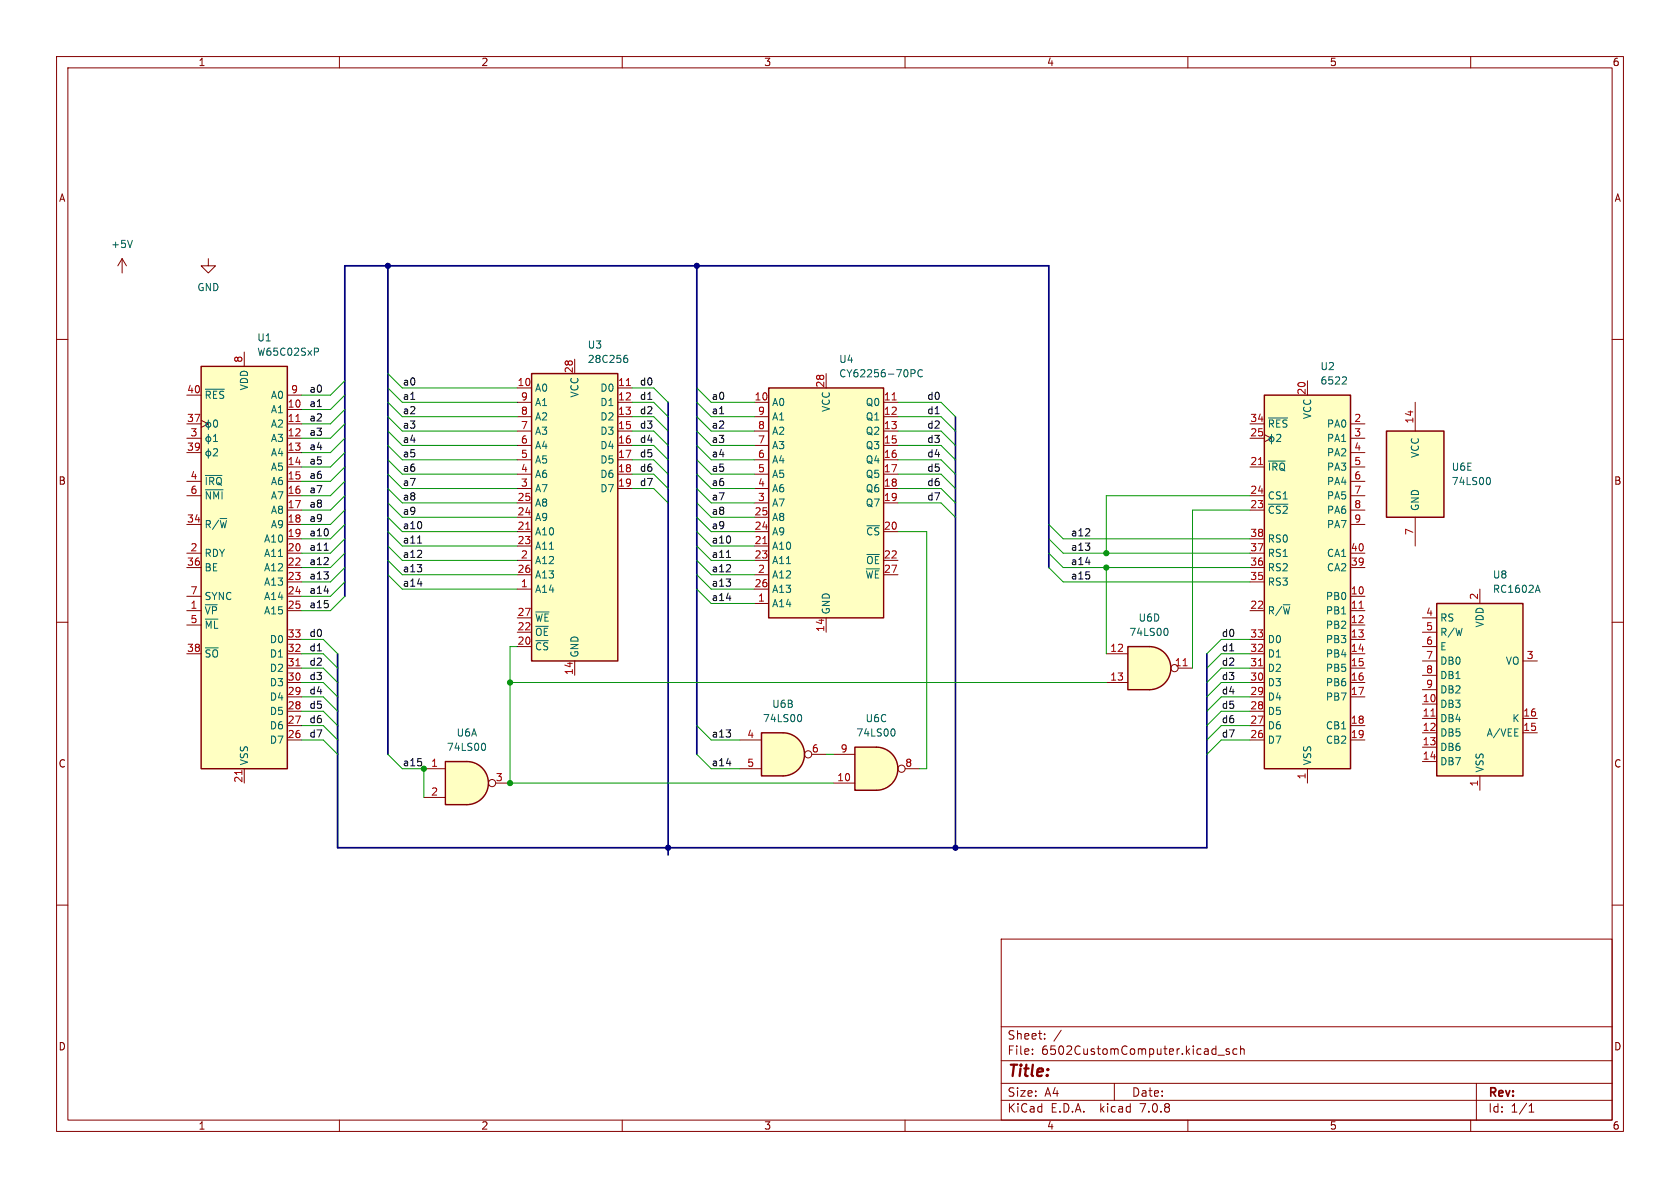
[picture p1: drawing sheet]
<svg xmlns="http://www.w3.org/2000/svg" width="297mm" height="210mm" viewBox="0 0 297 210" stroke-linecap="round" stroke-linejoin="round" font-family="sans-serif">
<g fill="none" stroke="#840000" stroke-width=".18">
<path d="M10 10h277v190h-277zM12 12h273v186h-273zM60 10v2M110 10v2M160 10v2M210 10v2M260 10v2M10 60h2M285 60h2M10 110h2M285 110h2M10 160h2"/>
<path d="M285 160h2M177 166h108v32h-108zM60 198v2M110 198v2M160 198v2M177 194.5h108M177 191.5h108M177 187.5h108M177 181.5h108M182.5 186.3v.1M182.5 185.5v.1M184.7 183.6v.1"/>
<path d="M184.7 182.8v.1M187.6 182.1l-1.3 2M197 191.5v3M210 198v2M215.3 186.5h1.2M217.3 185.5l-.3-.1-.3 .2 .1 .2 .5 .2v.3h-.6M218.7 185.5l-.5-.1-.2 .3v.4l.1 .2h.6M219.3 185.5l.2-.1 .4 .1 .1 .9M219.3 184.9v1.5M260 198v2M261 191.5v6.5M270.3 196.6h.9"/>
<path d="M270.3 195.5l.4-.4v1.5"/>
</g>
<path d="M154.9 132.1a3.8 3.8 0 0 1 3.8 3.8 3.8 3.8 0 0 1-3.8 3.8z" fill="#ffffc2" stroke="#ffffc2" stroke-width=".18"/>
<path d="M151.1 132.1h3.8v7.6h-3.8z" fill="#ffffc2"/>
<path d="M35.6 64.8h15.2v71.1h-15.2zM151.1 132.1h3.8a3.8 3.8 0 0 1 3.8 3.8 3.8 3.8 0 0 1-3.8 3.8h-3.8z" fill="none" stroke="#840000" stroke-width=".25"/>
<g fill="none" stroke="#840000" stroke-width=".18">
<path d="M21.6 45.7l-.8 1.3M21.6 45.7v2.6M21.6 45.7l.8 1.3M33 74.9h2.6M33 77.5h2.6M33 69.9h2.6M35.6 74.3l1.2 .6-1.2 .7M43.2 62.2v2.6M50.8 72.4h2.5M50.8 74.9h2.5M50.8 77.5h2.5M50.8 69.9h2.5"/>
<path d="M33 80h2.6M33 85.1h2.6M33 87.6h2.6M33 92.7h2.6M33 97.8h2.6M50.8 80h2.5M50.8 82.6h2.5M50.8 85.1h2.5M50.8 87.6h2.5M50.8 90.2h2.5M50.8 92.7h2.5M50.8 95.3h2.5"/>
<path d="M50.8 97.8h2.5M33 108h2.6M33 100.3h2.6M33 105.4h2.6M33 115.6h2.6M33 110.5h2.6M50.8 108h2.5M50.8 100.3h2.5M50.8 102.9h2.5M50.8 105.4h2.5M50.8 118.1h2.5M50.8 115.6h2.5"/>
<path d="M50.8 113h2.5M43.2 135.9v2.5M50.8 130.8h2.5M50.8 128.3h2.5M50.8 125.7h2.5M50.8 123.2h2.5M50.8 120.7h2.5M147.3 138.4h3.8M147.3 133.4h3.8M160 135.9h2.6"/>
<circle cx="159.4" cy="135.9" r=".63"/>
</g>
<g fill="none" stroke="#006464" stroke-width=".18">
<path d="M23.4 42.5l-.4 1.3M36.3 68.8h3.4M36.8 74.2v1.7M36.8 76.8v1.7M36.8 79.3v1.7M37.7 78h.8M37.7 77.1l.4-.3v1.2M37.7 79.4l.5-.1 .3 .4-.8 .9h.8M37.9 74.3l.1-.1a.68 .68 0 0 1 .5 .7 .68 .68 0 0 1-.5 .6 .84 .84 0 0 1-.1-1.2zM55.6 61.5h.5l.2 .3-.1 .3-.6 .1M36.3 84h2.9M36.3 86.6h3.1"/>
<path d="M157.9 128.8a.79 .79 0 0 1 0 1.3"/>
<circle cx="36.8" cy="77.6" r=".44"/>
<circle cx="36.8" cy="75.1" r=".44"/>
<circle cx="36.8" cy="80.2" r=".44"/>
</g>
<g fill="#ffffc2" stroke="#ffffc2" stroke-width=".18">
<path d="M35.6 64.8h15.2v71.1h-15.2z"/>
<path d="M138.4 129.5a3.8 3.8 0 0 1 3.8 3.9 3.8 3.8 0 0 1-3.8 3.8z"/>
</g>
<path d="M52.3 74.5h.7M52.3 117.7h.7M42.8 136.2v.7" fill="none" stroke="#a90000" stroke-width=".18"/>
<path d="M134.6 129.5h3.8v7.7h-3.8z" fill="#ffffc2"/>
<path d="M134.6 129.5h3.8a3.8 3.8 0 0 1 3.8 3.9 3.8 3.8 0 0 1-3.8 3.8h-3.8z" fill="none" stroke="#840000" stroke-width=".25"/>
<g fill="none" stroke="#840000" stroke-width=".18">
<path d="M130.8 130.8h3.8M130.8 135.9h3.8M143.5 133.4h2.5"/>
<circle cx="142.9" cy="133.3" r=".63"/>
</g>
<path d="M141.4 126.3a.79 .79 0 0 1 0 1.3" fill="none" stroke="#006464" stroke-width=".18"/>
<path d="M82.5 134.6a3.8 3.8 0 0 1 3.8 3.8 3.8 3.8 0 0 1-3.8 3.8z" fill="#ffffc2" stroke="#ffffc2" stroke-width=".18"/>
<path d="M78.7 134.6h3.8v7.6h-3.8z" fill="#ffffc2"/>
<path d="M94 66h15.2v50.8h-15.2zM135.9 68.6h20.3v40.6h-20.3zM223.5 69.9h15.3v66h-15.3zM245.1 76.2h10.2v15.2h-10.2zM254 106.7h15.2v30.5h-15.2zM78.7 134.6h3.8a3.8 3.8 0 0 1 3.8 3.8 3.8 3.8 0 0 1-3.8 3.8h-3.8z" fill="none" stroke="#840000" stroke-width=".25"/>
<g fill="none" stroke="#840000" stroke-width=".18">
<path d="M36.8 45.7v1.3h1.3l-1.3 1.3-1.2-1.3h1.2M91.4 71.1h2.6M91.4 73.7h2.6M91.4 76.2h2.6M91.4 78.7h2.6M91.4 68.6h2.6M101.6 63.5v2.5M109.2 71.1h2.6M109.2 73.7h2.6M109.2 76.2h2.6M109.2 78.7h2.6M109.2 68.6h2.6"/>
<path d="M133.3 71.1h2.6M133.3 73.7h2.6M133.3 76.2h2.6M133.3 78.7h2.6M146 66v2.6M156.2 71.1h2.5M156.2 73.7h2.5M156.2 76.2h2.5M156.2 78.7h2.5M221 74.9h2.5M221 77.5h2.5M223.5 76.8l1.3 .7-1.3 .6"/>
<path d="M231.1 67.3v2.6M238.8 74.9h2.5M238.8 77.5h2.5M250.2 71.1v5.1M91.4 81.3h2.6M91.4 83.8h2.6M91.4 86.4h2.6M91.4 88.9h2.6M91.4 94h2.6M91.4 96.5h2.6M91.4 99.1h2.6M91.4 91.4h2.6"/>
<path d="M109.2 81.3h2.6M109.2 83.8h2.6M109.2 86.4h2.6M133.3 81.3h2.6M133.3 83.8h2.6M133.3 86.4h2.6M133.3 88.9h2.6M133.3 94h2.6M133.3 96.5h2.6M133.3 99.1h2.6M133.3 91.4h2.6M156.2 81.3h2.5"/>
<path d="M156.2 83.8h2.5M156.2 86.4h2.5M156.2 88.9h2.5M156.2 94h2.5M156.2 99.1h2.5M221 82.6h2.5M221 90.2h2.5M221 87.6h2.5M221 97.8h2.5M221 95.3h2.5M238.8 82.6h2.5M238.8 90.2h2.5"/>
<path d="M238.8 87.6h2.5M238.8 97.8h2.5M238.8 80h2.5M238.8 85.1h2.5M238.8 92.7h2.5M250.2 91.4v5.1M91.4 109.2h2.6M91.4 111.8h2.6M91.4 114.3h2.6M91.4 101.6h2.6M91.4 104.1h2.6M101.6 116.8v2.6"/>
<path d="M133.3 106.7h2.6M133.3 101.6h2.6M133.3 104.1h2.6M146 109.2v2.6M156.2 101.6h2.5M221 108h2.5M221 113h2.5M221 115.6h2.5M221 118.1h2.5M221 102.9h2.5M221 100.3h2.5M238.8 105.4h2.5"/>
<path d="M238.8 108h2.5M238.8 110.5h2.5M238.8 113h2.5M238.8 115.6h2.5M238.8 118.1h2.5M238.8 100.3h2.5M251.5 116.8h2.5M251.5 109.2h2.5M251.5 111.8h2.5M251.5 114.3h2.5M251.5 119.4h2.5M261.6 104.1v2.6"/>
<path d="M269.2 116.8h2.6M74.9 135.9h3.8M87.6 138.4h2.6M221 120.7h2.5M221 123.2h2.5M221 128.3h2.5M221 130.8h2.5M221 125.7h2.5M231.1 135.9v2.5M238.8 120.7h2.5M238.8 123.2h2.5M238.8 128.3h2.5"/>
<path d="M238.8 130.8h2.5M251.5 124.5h2.5M251.5 127h2.5M251.5 129.5h2.5M251.5 132.1h2.5M251.5 134.6h2.5M251.5 121.9h2.5M261.6 137.2v2.5M269.2 127h2.6M269.2 129.5h2.6M74.9 141h3.8"/>
<circle cx="87" cy="138.4" r=".63"/>
</g>
<g fill="none" stroke="#006464" stroke-width=".18">
<path d="M110.5 63.3l.4 .1 .1 .1-.1 .5-.4 .1M110.9 62.8l-.4 .1M161.1 65.3h.4l.3 .3-.1 .4h-.6M163.1 65.5a.6 .6 0 0 0-.9 .4 .6 .6 0 0 0 .6 .7l.3-.1M224.3 73.9h3.3M224.8 76.8v1.7M225.7 76.9l.5-.1 .2 .3-.8 .9h.8M237.8 66.6l.2 .3v.3l-.7 .7h.7M224.3 81.5h2.9M224.3 89.1h3.4M263.2 84.4a.79 .79 0 0 1 0 1.3M94.7 108.2h2.4"/>
<path d="M271.5 104.4h.7M271.8 103.4l.5 1.3M85.5 131.4a.79 .79 0 0 1 0 1.3"/>
<circle cx="224.8" cy="77.6" r=".44"/>
</g>
<g fill="#ffffc2" stroke="#ffffc2" stroke-width=".18">
<path d="M245.1 76.2h10.2v15.2h-10.2z"/>
<path d="M254 106.7h15.2v30.5h-15.2z"/>
<path d="M223.5 69.9h15.3v66h-15.3z"/>
<path d="M135.9 68.6h20.3v40.6h-20.3z"/>
<path d="M94 66h15.2v50.8h-15.2z"/>
<path d="M203.2 114.3a3.8 3.8 0 0 1 3.8 3.8 3.8 3.8 0 0 1-3.8 3.8z"/>
</g>
<path d="M110.7 68.2h.8M157.7 70.7h.7M93 93.6h.7M134.9 96.1h.7M222.5 82.1h.7M222.5 117.7h.7M240.3 107.5h.7M253 126.6h.7" fill="none" stroke="#a90000" stroke-width=".18"/>
<path d="M199.4 114.3h3.8v7.6h-3.8z" fill="#ffffc2"/>
<path d="M199.4 114.3h3.8a3.8 3.8 0 0 1 3.8 3.8 3.8 3.8 0 0 1-3.8 3.8h-3.8z" fill="none" stroke="#840000" stroke-width=".25"/>
<g fill="none" stroke="#840000" stroke-width=".18">
<path d="M195.6 115.6h3.8M208.3 118.1h2.5M195.6 120.7h3.8"/>
<circle cx="207.6" cy="118.1" r=".63"/>
</g>
<path d="M209.2 117.7h.7" fill="none" stroke="#a90000" stroke-width=".18"/>
<path d="M206.2 111.1a.79 .79 0 0 1 0 1.2" fill="none" stroke="#006464" stroke-width=".18"/>
<path d="M57.3 97.3h.7M73.8 96h.7M128.4 98.5h.8" fill="none" stroke="#0f0f0f" stroke-width=".18"/>
<path d="M68.6 47v86.4M123.2 47v86.4M118.1 71.1v80M168.9 73.7v76.2M59.7 115.6v34.3h153.7v-34.3M185.4 100.3v-53.3h-124.4v58.4" fill="none" stroke="#000084" stroke-width=".3"/>
<g fill="none" stroke="#009600" stroke-width=".18">
<path d="M61 74.9l-2.6 2.6h-5.1M61 77.5l-2.6 2.5h-5.1M61 72.4l-2.6 2.5h-5.1M61 67.3l-2.6 2.6h-5.1M61 69.9l-2.6 2.5h-5.1M68.6 78.7l2.5 2.6h20.3M68.6 73.7l2.5 2.5h20.3M68.6 68.6l2.5 2.5h20.3M68.6 71.1l2.5 2.6h20.3M68.6 76.2l2.5 2.5h20.3M68.6 66l2.5 2.6h20.3M111.8 76.2h3.8l2.5 2.5"/>
<path d="M111.8 71.1h3.8l2.5 2.6M111.8 73.7h3.8l2.5 2.5M111.8 78.7h3.8l2.5 2.6M111.8 68.6h3.8l2.5 2.5M123.2 78.7l2.5 2.6h7.6M123.2 73.7l2.5 2.5h7.6M123.2 68.6l2.5 2.5h7.6M123.2 71.1l2.5 2.6h7.6M123.2 76.2l2.5 2.5h7.6M158.7 76.2h7.7l2.5 2.5M158.7 71.1h7.7l2.5 2.6M158.7 73.7h7.7l2.5 2.5"/>
<path d="M158.7 78.7h7.7l2.5 2.6M61 82.6l-2.6 2.5h-5.1M61 80l-2.6 2.6h-5.1M61 87.6l-2.6 2.6h-5.1M61 85.1l-2.6 2.5h-5.1M61 92.7l-2.6 2.6h-5.1M61 95.3l-2.6 2.5h-5.1M61 97.8l-2.6 2.5h-5.1M61 90.2l-2.6 2.5h-5.1M68.6 81.3l2.5 2.5h20.3M68.6 83.8l2.5 2.6h20.3M68.6 86.4l2.5 2.5h20.3"/>
<path d="M68.6 91.4l2.5 2.6h20.3M68.6 96.5l2.5 2.6h20.3M68.6 94l2.5 2.5h20.3M68.6 88.9l2.5 2.5h20.3M68.6 99.1l2.5 2.5h20.3M111.8 83.8h3.8l2.5 2.6M111.8 86.4h3.8l2.5 2.5M111.8 81.3h3.8l2.5 2.5M123.2 81.3l2.5 2.5h7.6M123.2 83.8l2.5 2.6h7.6M123.2 86.4l2.5 2.5h7.6M123.2 91.4l2.5 2.6h7.6"/>
<path d="M123.2 96.5l2.5 2.6h7.6M123.2 94l2.5 2.5h7.6M123.2 88.9l2.5 2.5h7.6M123.2 99.1l2.5 2.5h7.6M158.7 83.8h7.7l2.5 2.6M158.7 86.4h7.7l2.5 2.5M158.7 81.3h7.7l2.5 2.5M158.7 88.9h7.7l2.5 2.5M158.7 94h5.1v41.9h-1.2M185.4 92.7l2.6 2.6h33M185.4 95.3l2.6 2.5h33M185.4 97.8l2.6 2.5h33"/>
<path d="M221 90.2h-10.2v27.9M221 87.6h-25.4v10.2M53.3 118.1h3.8l2.6 2.6M53.3 113h3.8l2.6 2.6M53.3 115.6h3.8l2.6 2.5M61 100.3l-2.6 2.6h-5.1M61 105.4l-2.6 2.6h-5.1M61 102.9l-2.6 2.5h-5.1M68.6 101.6l2.5 2.5h20.3M91.4 114.3h-1.2v24.1h57.1M123.2 101.6l2.5 2.5h7.6M123.2 104.1l2.5 2.6h7.6"/>
<path d="M185.4 100.3l2.6 2.6h33M195.6 100.3v15.3M221 118.1h-5.1l-2.5 2.6M221 113h-5.1l-2.5 2.6M221 115.6h-5.1l-2.5 2.5M53.3 123.2h3.8l2.6 2.5M53.3 120.7h3.8l2.6 2.5M53.3 130.8h3.8l2.6 2.6M53.3 128.3h3.8l2.6 2.5M53.3 125.7h3.8l2.6 2.6M68.6 133.4l2.5 2.5h3.8v5.1M90.2 120.7h105.4"/>
<path d="M123.2 133.4l2.5 2.5h5.1M123.2 128.3l2.5 2.5h5.1M146 133.4h1.3M221 123.2h-5.1l-2.5 2.5M221 120.7h-5.1l-2.5 2.5M221 130.8h-5.1l-2.5 2.6M221 128.3h-5.1l-2.5 2.5M221 125.7h-5.1l-2.5 2.6"/>
</g>
<g fill="#009600" stroke="#009600" stroke-width=".18">
<circle cx="90.2" cy="138.4" r=".46"/>
<circle cx="90.2" cy="120.7" r=".46"/>
<circle cx="74.9" cy="135.9" r=".46"/>
<circle cx="195.6" cy="100.3" r=".46"/>
<circle cx="195.6" cy="97.8" r=".46"/>
</g>
<g fill="#000084" stroke="#000084" stroke-width=".18">
<circle cx="68.6" cy="47" r=".46"/>
<circle cx="123.2" cy="47" r=".46"/>
<circle cx="168.9" cy="149.9" r=".46"/>
<circle cx="118.1" cy="149.9" r=".46"/>
</g>
<text font-size="2.8" fill="#840000" x="178" y="190.9">Title:</text>
<g font-size="2.1" fill="#840000">
<text x="178" y="184">Sheet:</text>
<text x="178" y="186.7">File:</text>
<text x="184.1" y="186.7">6502CustomComputer.kicad_sch</text>
<text x="178" y="196.9">KiCad</text>
<text x="178" y="194.1">Size:</text>
<text x="184.7" y="194.1">A4</text>
<text x="185.7" y="196.9">E.D.A.</text>
<text x="194.6" y="196.9">kicad</text>
<text x="200" y="194.1">Date:</text>
<text x="201.8" y="196.9">7.0.8</text>
<text x="263" y="194.3">Rev:</text>
<text x="263" y="196.9">Id:</text>
<text x="267.1" y="196.9">1/1</text>
</g>
<g font-size="1.8" fill="#840000">
<text x="35" y="11.9">1</text>
<text x="85" y="11.9">2</text>
<text x="135" y="11.9">3</text>
<text x="185" y="11.9">4</text>
<text x="235" y="11.9">5</text>
<text x="285" y="11.9">6</text>
<text x="10.3" y="35.9">A</text>
<text x="285.3" y="35.9">A</text>
<text x="10.3" y="85.9">B</text>
<text x="285.3" y="85.9">B</text>
<text x="10.3" y="135.9">C</text>
<text x="285.3" y="135.9">C</text>
<text x="10.3" y="185.9">D</text>
<text x="285.3" y="185.9">D</text>
<text x="35" y="199.9">1</text>
<text x="85" y="199.9">2</text>
<text x="135" y="199.9">3</text>
<text x="185" y="199.9">4</text>
<text x="235" y="199.9">5</text>
<text x="285" y="199.9">6</text>
</g>
<g font-size="1.8" fill="#006464">
<text x="19.6" y="44">+5V</text>
<text x="34.8" y="51.7">GND</text>
<text x="45.4" y="60.6">U1</text>
<text x="45.4" y="63.1">W65C02SxP</text>
<text x="103.8" y="61.8">U3</text>
<text x="103.8" y="64.4">28C256</text>
<text x="148.3" y="64.4">U4</text>
<text x="233.3" y="65.6">U2</text>
<text x="36.1" y="70.7">~{RES}</text>
<text x="44" y="69.1" transform="rotate(-90 44 69.1)">VDD</text>
<text x="47.8" y="70.7">A0</text>
<text x="94.5" y="69.4">A0</text>
<text x="94.5" y="72">A1</text>
<text x="102.5" y="70.4" transform="rotate(-90 102.5 70.4)">VCC</text>
<text x="106" y="69.4">D0</text>
<text x="106" y="72">D1</text>
<text x="136.4" y="72">A0</text>
<text x="148.3" y="66.9">CY62256-70PC</text>
<text x="153" y="72">Q0</text>
<text x="233.3" y="68.2">6522</text>
<text x="47.8" y="73.3">A1</text>
<text x="47.8" y="75.8">A2</text>
<text x="94.5" y="77.1">A3</text>
<text x="94.5" y="74.5">A2</text>
<text x="106" y="74.5">D2</text>
<text x="106" y="77.1">D3</text>
<text x="136.4" y="77.1">A2</text>
<text x="136.4" y="74.5">A1</text>
<text x="146.9" y="72.9" transform="rotate(-90 146.9 72.9)">VCC</text>
<text x="153" y="74.5">Q1</text>
<text x="153" y="77.1">Q2</text>
<text x="224" y="75.8">~{RES}</text>
<text x="232" y="74.2" transform="rotate(-90 232 74.2)">VCC</text>
<text x="234.5" y="75.8">PA0</text>
<text x="47.8" y="78.3">A3</text>
<text x="47.8" y="80.9">A4</text>
<text x="47.8" y="83.4">A5</text>
<text x="94.5" y="82.1">A5</text>
<text x="94.5" y="79.6">A4</text>
<text x="106" y="79.6">D4</text>
<text x="106" y="82.1">D5</text>
<text x="136.4" y="82.1">A4</text>
<text x="136.4" y="79.6">A3</text>
<text x="153" y="79.6">Q3</text>
<text x="153" y="82.1">Q4</text>
<text x="224" y="83.4">~{IRQ}</text>
<text x="234.5" y="78.3">PA1</text>
<text x="234.5" y="80.9">PA2</text>
<text x="234.5" y="83.4">PA3</text>
<text x="251.1" y="81" transform="rotate(-90 251.1 81)">VCC</text>
<text x="256.6" y="83.4">U6E</text>
<text x="36.1" y="86">~{IRQ}</text>
<text x="36.1" y="88.5">~{NMI}</text>
<text x="47.8" y="86">A6</text>
<text x="47.8" y="88.5">A7</text>
<text x="94.5" y="89.8">A8</text>
<text x="94.5" y="87.2">A7</text>
<text x="94.5" y="84.7">A6</text>
<text x="106" y="84.7">D6</text>
<text x="106" y="87.2">D7</text>
<text x="136.4" y="89.8">A7</text>
<text x="136.4" y="87.2">A6</text>
<text x="136.4" y="84.7">A5</text>
<text x="153" y="84.7">Q5</text>
<text x="153" y="87.2">Q6</text>
<text x="153" y="89.8">Q7</text>
<text x="224" y="88.5">CS1</text>
<text x="234.5" y="86">PA4</text>
<text x="234.5" y="88.5">PA5</text>
<text x="256.6" y="86">74LS00</text>
<text x="36.1" y="93.6">R/~{W}</text>
<text x="47.8" y="91">A8</text>
<text x="47.8" y="93.6">A9</text>
<text x="94.5" y="94.8">A10</text>
<text x="94.5" y="92.3">A9</text>
<text x="136.4" y="94.8">A9</text>
<text x="136.4" y="92.3">A8</text>
<text x="153" y="94.8">~{CS}</text>
<text x="224" y="91">~{CS2}</text>
<text x="234.5" y="91">PA6</text>
<text x="234.5" y="93.6">PA7</text>
<text x="251.1" y="90.4" transform="rotate(-90 251.1 90.4)">GND</text>
<text x="36.1" y="98.7">RDY</text>
<text x="36.1" y="101.2">BE</text>
<text x="46.6" y="96.1">A10</text>
<text x="46.6" y="98.7">A11</text>
<text x="46.6" y="101.2">A12</text>
<text x="94.5" y="99.9">A12</text>
<text x="94.5" y="97.4">A11</text>
<text x="136.4" y="97.4">A10</text>
<text x="136.4" y="99.9">A11</text>
<text x="153" y="99.9">~{OE}</text>
<text x="224" y="101.2">RS2</text>
<text x="224" y="98.7">RS1</text>
<text x="224" y="96.1">RS0</text>
<text x="234.5" y="101.2">CA2</text>
<text x="234.5" y="98.7">CA1</text>
<text x="36.1" y="106.3">SYNC</text>
<text x="46.6" y="103.7">A13</text>
<text x="46.6" y="106.3">A14</text>
<text x="94.5" y="105">A14</text>
<text x="94.5" y="102.5">A13</text>
<text x="136.4" y="107.5">A14</text>
<text x="136.4" y="102.5">A12</text>
<text x="136.4" y="105">A13</text>
<text x="152.9" y="102.5">~{WE}</text>
<text x="224" y="103.7">RS3</text>
<text x="234.3" y="106.3">PB0</text>
<text x="263.8" y="102.5">U8</text>
<text x="263.8" y="105">RC1602A</text>
<text x="36.1" y="108.8">~{VP}</text>
<text x="36.1" y="111.4">~{ML}</text>
<text x="46.6" y="108.8">A15</text>
<text x="47.6" y="113.9">D0</text>
<text x="94.5" y="112.6">~{OE}</text>
<text x="94.5" y="110.1">~{WE}</text>
<text x="146.9" y="108.7" transform="rotate(-90 146.9 108.7)">GND</text>
<text x="199.6" y="112.6">74LS00</text>
<text x="201.2" y="110.1">U6D</text>
<text x="224" y="108.8">R/~{W}</text>
<text x="224" y="113.9">D0</text>
<text x="234.3" y="108.8">PB1</text>
<text x="234.3" y="111.4">PB2</text>
<text x="234.3" y="113.9">PB3</text>
<text x="254.5" y="110.1">RS</text>
<text x="254.5" y="112.6">R/W</text>
<text x="262.5" y="111" transform="rotate(-90 262.5 111)">VDD</text>
<text x="36.1" y="116.4">~{SO}</text>
<text x="47.6" y="119">D2</text>
<text x="47.6" y="116.4">D1</text>
<text x="94.5" y="115.2">~{CS}</text>
<text x="102.5" y="116.3" transform="rotate(-90 102.5 116.3)">GND</text>
<text x="224" y="119">D2</text>
<text x="224" y="116.4">D1</text>
<text x="234.3" y="116.4">PB4</text>
<text x="234.3" y="119">PB5</text>
<text x="254.5" y="115.2">E</text>
<text x="254.5" y="117.7">DB0</text>
<text x="266.1" y="117.7">VO</text>
<text x="47.6" y="124.1">D4</text>
<text x="47.6" y="121.5">D3</text>
<text x="136.4" y="125.3">U6B</text>
<text x="224" y="124.1">D4</text>
<text x="224" y="121.5">D3</text>
<text x="234.3" y="121.5">PB6</text>
<text x="234.3" y="124.1">PB7</text>
<text x="254.5" y="125.3">DB3</text>
<text x="254.5" y="120.2">DB1</text>
<text x="254.5" y="122.8">DB2</text>
<text x="47.6" y="131.7">D7</text>
<text x="47.6" y="129.1">D6</text>
<text x="47.6" y="126.6">D5</text>
<text x="80.6" y="130.4">U6A</text>
<text x="134.8" y="127.9">74LS00</text>
<text x="151.3" y="130.4">74LS00</text>
<text x="152.9" y="127.9">U6C</text>
<text x="224" y="131.7">D7</text>
<text x="224" y="129.1">D6</text>
<text x="224" y="126.6">D5</text>
<text x="234.3" y="129.1">CB1</text>
<text x="234.3" y="131.7">CB2</text>
<text x="254.5" y="127.9">DB4</text>
<text x="254.5" y="130.4">DB5</text>
<text x="262.7" y="130.4">A/VEE</text>
<text x="267.3" y="127.9">K</text>
<text x="44" y="135.4" transform="rotate(-90 44 135.4)">VSS</text>
<text x="78.9" y="132.9">74LS00</text>
<text x="232" y="135.4" transform="rotate(-90 232 135.4)">VSS</text>
<text x="254.5" y="132.9">DB6</text>
<text x="254.5" y="135.5">DB7</text>
<text x="262.5" y="136.7" transform="rotate(-90 262.5 136.7)">VSS</text>
</g>
<g font-size="1.8" fill="#a90000">
<text x="42.9" y="64.2" transform="rotate(-90 42.9 64.2)">8</text>
<text x="33" y="69.6">40</text>
<text x="51.4" y="69.6">9</text>
<text x="91.4" y="68.3">10</text>
<text x="92" y="70.9">9</text>
<text x="101.3" y="66.1" transform="rotate(-90 101.3 66.1)">28</text>
<text x="109.2" y="68.3">11</text>
<text x="109.2" y="70.9">12</text>
<text x="133.3" y="70.9">10</text>
<text x="145.8" y="68.6" transform="rotate(-90 145.8 68.6)">28</text>
<text x="156.2" y="70.9">11</text>
<text x="230.9" y="69.9" transform="rotate(-90 230.9 69.9)">20</text>
<text x="33" y="74.7">37</text>
<text x="33.6" y="77.2">3</text>
<text x="50.8" y="72.1">10</text>
<text x="50.8" y="74.7">11</text>
<text x="50.8" y="77.2">12</text>
<text x="92" y="75.9">7</text>
<text x="92" y="73.4">8</text>
<text x="109.2" y="73.4">13</text>
<text x="109.2" y="75.9">15</text>
<text x="133.9" y="75.9">8</text>
<text x="133.9" y="73.4">9</text>
<text x="156.2" y="73.4">12</text>
<text x="156.2" y="75.9">13</text>
<text x="220.9" y="77.2">25</text>
<text x="220.9" y="74.7">34</text>
<text x="239.3" y="74.7">2</text>
<text x="239.3" y="77.2">3</text>
<text x="249.9" y="75" transform="rotate(-90 249.9 75)">14</text>
<text x="33" y="79.8">39</text>
<text x="50.8" y="79.8">13</text>
<text x="50.8" y="82.3">14</text>
<text x="92" y="83.6">4</text>
<text x="92" y="81">5</text>
<text x="92" y="78.5">6</text>
<text x="109.2" y="78.5">16</text>
<text x="109.2" y="81">17</text>
<text x="109.2" y="83.6">18</text>
<text x="133.9" y="83.6">5</text>
<text x="133.9" y="81">6</text>
<text x="133.9" y="78.5">7</text>
<text x="156.2" y="78.5">15</text>
<text x="156.2" y="81">16</text>
<text x="156.2" y="83.6">17</text>
<text x="220.9" y="82.3">21</text>
<text x="239.3" y="79.8">4</text>
<text x="239.3" y="82.3">5</text>
<text x="33.6" y="84.8">4</text>
<text x="33.6" y="87.4">6</text>
<text x="50.8" y="84.8">15</text>
<text x="50.8" y="87.4">16</text>
<text x="50.8" y="89.9">17</text>
<text x="91.4" y="88.6">25</text>
<text x="92" y="86.1">3</text>
<text x="109.2" y="86.1">19</text>
<text x="133.9" y="88.6">3</text>
<text x="133.9" y="86.1">4</text>
<text x="156.2" y="86.1">18</text>
<text x="156.2" y="88.6">19</text>
<text x="220.9" y="89.9">23</text>
<text x="220.9" y="87.4">24</text>
<text x="239.3" y="84.8">6</text>
<text x="239.3" y="87.4">7</text>
<text x="239.3" y="89.9">8</text>
<text x="33" y="92.5">34</text>
<text x="50.8" y="92.5">18</text>
<text x="50.8" y="95">19</text>
<text x="91.4" y="93.7">21</text>
<text x="91.4" y="91.2">24</text>
<text x="133.3" y="93.7">24</text>
<text x="133.3" y="91.2">25</text>
<text x="156.2" y="93.7">20</text>
<text x="220.9" y="95">38</text>
<text x="239.3" y="92.5">9</text>
<text x="249.9" y="94.7" transform="rotate(-90 249.9 94.7)">7</text>
<text x="33" y="100.1">36</text>
<text x="33.6" y="97.5">2</text>
<text x="50.8" y="97.5">20</text>
<text x="50.8" y="100.1">22</text>
<text x="91.4" y="96.3">23</text>
<text x="91.4" y="101.3">26</text>
<text x="92" y="98.8">2</text>
<text x="133.3" y="96.3">21</text>
<text x="133.3" y="98.8">23</text>
<text x="133.9" y="101.3">2</text>
<text x="156.2" y="98.8">22</text>
<text x="156.2" y="101.3">27</text>
<text x="220.9" y="100.1">36</text>
<text x="220.9" y="97.5">37</text>
<text x="238.7" y="100.1">39</text>
<text x="238.7" y="97.5">40</text>
<text x="33.6" y="107.7">1</text>
<text x="33.6" y="105.2">7</text>
<text x="50.8" y="102.6">23</text>
<text x="50.8" y="105.2">24</text>
<text x="50.8" y="107.7">25</text>
<text x="92" y="103.9">1</text>
<text x="133.3" y="103.9">26</text>
<text x="133.9" y="106.4">1</text>
<text x="220.9" y="107.7">22</text>
<text x="220.9" y="102.6">35</text>
<text x="238.7" y="105.2">10</text>
<text x="238.7" y="107.7">11</text>
<text x="261.4" y="106.1" transform="rotate(-90 261.4 106.1)">2</text>
<text x="33.6" y="110.2">5</text>
<text x="50.8" y="112.8">33</text>
<text x="91.4" y="111.5">22</text>
<text x="91.4" y="109">27</text>
<text x="145.8" y="111.8" transform="rotate(-90 145.8 111.8)">14</text>
<text x="220.9" y="112.8">33</text>
<text x="238.7" y="110.2">12</text>
<text x="238.7" y="112.8">13</text>
<text x="252" y="109">4</text>
<text x="252" y="111.5">5</text>
<text x="33" y="115.3">38</text>
<text x="50.8" y="117.9">31</text>
<text x="50.8" y="115.3">32</text>
<text x="91.4" y="114">20</text>
<text x="101.3" y="119.4" transform="rotate(-90 101.3 119.4)">14</text>
<text x="196.2" y="115.3">12</text>
<text x="207.6" y="117.9">11</text>
<text x="220.9" y="117.9">31</text>
<text x="220.9" y="115.3">32</text>
<text x="238.7" y="115.3">14</text>
<text x="238.7" y="117.9">15</text>
<text x="252" y="114">6</text>
<text x="252" y="116.6">7</text>
<text x="252" y="119.1">8</text>
<text x="269.8" y="116.6">3</text>
<text x="50.8" y="125.5">28</text>
<text x="50.8" y="122.9">29</text>
<text x="50.8" y="120.4">30</text>
<text x="196.2" y="120.4">13</text>
<text x="220.9" y="125.5">28</text>
<text x="220.9" y="122.9">29</text>
<text x="220.9" y="120.4">30</text>
<text x="238.7" y="120.4">16</text>
<text x="238.7" y="122.9">17</text>
<text x="251.4" y="124.2">10</text>
<text x="252" y="121.7">9</text>
<text x="50.8" y="130.6">26</text>
<text x="50.8" y="128">27</text>
<text x="132" y="130.6">4</text>
<text x="220.9" y="130.6">26</text>
<text x="220.9" y="128">27</text>
<text x="238.7" y="128">18</text>
<text x="238.7" y="130.6">19</text>
<text x="251.4" y="126.7">11</text>
<text x="251.4" y="129.3">12</text>
<text x="251.4" y="131.8">13</text>
<text x="269.2" y="129.3">15</text>
<text x="269.2" y="126.7">16</text>
<text x="76.1" y="135.6">1</text>
<text x="132" y="135.6">5</text>
<text x="143.4" y="133.1">6</text>
<text x="148.5" y="133.1">9</text>
<text x="159.9" y="135.6">8</text>
<text x="230.9" y="137.9" transform="rotate(-90 230.9 137.9)">1</text>
<text x="251.4" y="134.4">14</text>
<text x="42.9" y="138.5" transform="rotate(-90 42.9 138.5)">21</text>
<text x="76.1" y="140.7">2</text>
<text x="87.6" y="138.2">3</text>
<text x="147.9" y="138.2">10</text>
<text x="261.4" y="139.1" transform="rotate(-90 261.4 139.1)">1</text>
</g>
<g font-size="1.8" fill="#0f0f0f">
<text x="54.6" y="69.5">a0</text>
<text x="71.1" y="68.2">a0</text>
<text x="71.1" y="70.8">a1</text>
<text x="113" y="70.8">d1</text>
<text x="113" y="68.2">d0</text>
<text x="125.7" y="70.8">a0</text>
<text x="163.8" y="70.8">d0</text>
<text x="54.6" y="72">a1</text>
<text x="54.6" y="74.6">a2</text>
<text x="54.6" y="77.1">a3</text>
<text x="71.1" y="75.9">a3</text>
<text x="71.1" y="73.3">a2</text>
<text x="113" y="75.9">d3</text>
<text x="113" y="73.3">d2</text>
<text x="125.7" y="75.9">a2</text>
<text x="125.7" y="73.3">a1</text>
<text x="163.8" y="73.3">d1</text>
<text x="163.8" y="75.9">d2</text>
<text x="54.6" y="79.7">a4</text>
<text x="54.6" y="82.2">a5</text>
<text x="71.1" y="80.9">a5</text>
<text x="71.1" y="83.5">a6</text>
<text x="71.1" y="78.4">a4</text>
<text x="113" y="80.9">d5</text>
<text x="113" y="83.5">d6</text>
<text x="113" y="78.4">d4</text>
<text x="125.7" y="80.9">a4</text>
<text x="125.7" y="83.5">a5</text>
<text x="125.7" y="78.4">a3</text>
<text x="163.8" y="83.5">d5</text>
<text x="163.8" y="80.9">d4</text>
<text x="163.8" y="78.4">d3</text>
<text x="54.6" y="87.3">a7</text>
<text x="54.6" y="89.8">a8</text>
<text x="54.6" y="84.7">a6</text>
<text x="71.1" y="86">a7</text>
<text x="71.1" y="88.6">a8</text>
<text x="113" y="86">d7</text>
<text x="125.7" y="86">a6</text>
<text x="125.7" y="88.6">a7</text>
<text x="163.8" y="88.6">d7</text>
<text x="163.8" y="86">d6</text>
<text x="54.6" y="92.4">a9</text>
<text x="54.6" y="94.9">a10</text>
<text x="71.1" y="93.6">a10</text>
<text x="71.1" y="91.1">a9</text>
<text x="125.7" y="93.6">a9</text>
<text x="125.7" y="91.1">a8</text>
<text x="189.2" y="94.9">a12</text>
<text x="54.6" y="100">a12</text>
<text x="54.6" y="97.4">a11</text>
<text x="71.1" y="98.7">a12</text>
<text x="71.1" y="96.2">a11</text>
<text x="71.1" y="101.3">a13</text>
<text x="125.7" y="96.2">a10</text>
<text x="125.7" y="98.7">a11</text>
<text x="125.7" y="101.3">a12</text>
<text x="189.2" y="100">a14</text>
<text x="189.2" y="97.4">a13</text>
<text x="54.6" y="107.6">a15</text>
<text x="54.6" y="102.5">a13</text>
<text x="54.6" y="105.1">a14</text>
<text x="71.1" y="103.8">a14</text>
<text x="125.7" y="103.8">a13</text>
<text x="125.7" y="106.3">a14</text>
<text x="189.2" y="102.5">a15</text>
<text x="54.6" y="112.7">d0</text>
<text x="215.9" y="112.7">d0</text>
<text x="54.6" y="117.8">d2</text>
<text x="54.6" y="115.2">d1</text>
<text x="215.9" y="117.8">d2</text>
<text x="215.9" y="115.2">d1</text>
<text x="54.6" y="122.8">d4</text>
<text x="54.6" y="120.3">d3</text>
<text x="54.6" y="125.4">d5</text>
<text x="215.9" y="120.3">d3</text>
<text x="215.9" y="125.4">d5</text>
<text x="215.9" y="122.8">d4</text>
<text x="54.6" y="130.5">d7</text>
<text x="54.6" y="127.9">d6</text>
<text x="125.7" y="130.5">a13</text>
<text x="215.9" y="127.9">d6</text>
<text x="215.9" y="130.5">d7</text>
<text x="71.1" y="135.5">a15</text>
<text x="125.7" y="135.5">a14</text>
</g>
</svg>
